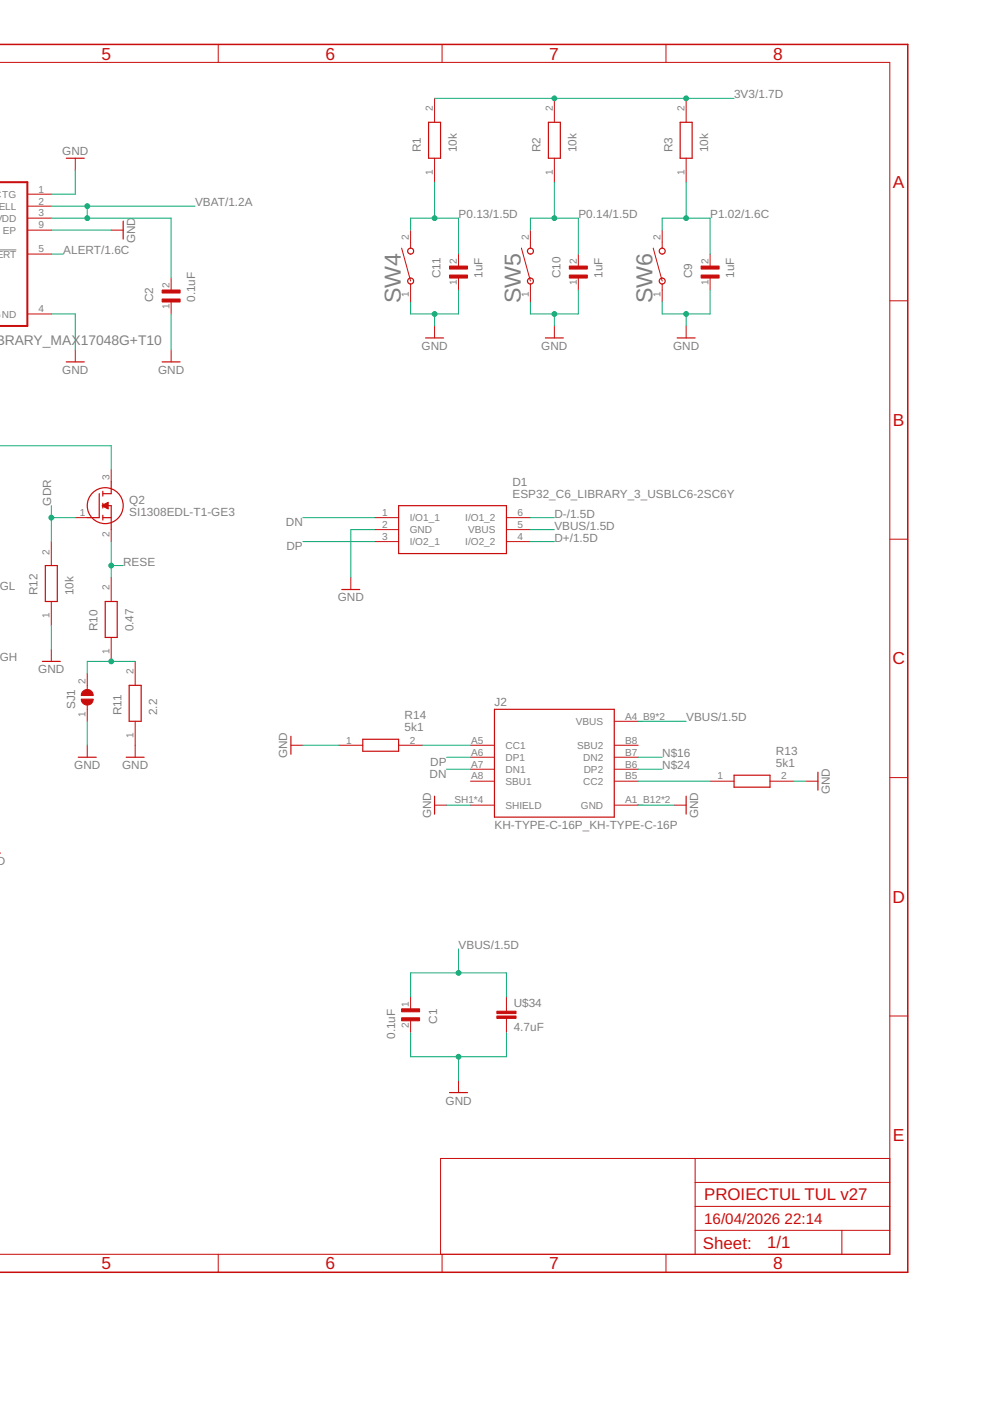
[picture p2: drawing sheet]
<svg xmlns="http://www.w3.org/2000/svg" width="210mm" height="297mm" viewBox="0 0 210 297" stroke-linecap="round" stroke-linejoin="round" font-family="sans-serif">
<path d="M0 53h3.5" fill="none" stroke="#808080" stroke-width=".21"/>
<g fill="none" stroke="#c90d0c" stroke-width=".25">
<path d="M14.1 33.5h3.8M90.9 25.9h2.5v7.6h-2.5zM116.3 25.9h2.5v7.6h-2.5zM144.2 25.9h2.5v7.6h-2.5zM26.1 46.9v3.8M14.1 76.7h3.8M34.4 76.7h3.8M90.2 71.6h3.8M115.6 71.6h3.8M143.6 71.6h3.8M9.6 119.9h2.5v7.6h-2.5zM21 104.7v5h-2.5"/>
<path d="M21.8 107.2h1.8v5.1M21.8 109.7h1.8M21.8 104.2v1M21.8 106.7v1M21.8 109.2v1.1M23.6 102.1v2.6h-1.8M84.5 107.2h22.9v10.2h-22.9zM22.3 127.5h2.5v7.6h-2.5zM72.5 125h3.8M9 140.2h3.8M27.4 145.3h2.5v7.6h-2.5zM61.7 156.1v3.8"/>
<path d="M76.9 156.7h7.6v2.6h-7.6zM104.8 150.4h25.4v22.8h-25.4zM16.6 160.5h3.8M26.8 160.5h3.8M92.1 168.8v3.8M145.5 168.8v3.8M155.6 164.4h7.7v2.5h-7.7zM173.4 163.7v3.8M0 180.9h.1M95.3 231.6h3.8"/>
<circle cx="87.1" cy="53.2" r=".63"/>
<circle cx="87.1" cy="59.6" r=".64"/>
<circle cx="112.5" cy="53.2" r=".63"/>
<circle cx="112.5" cy="59.6" r=".64"/>
<circle cx="140.4" cy="59.6" r=".63"/>
<circle cx="140.4" cy="53.2" r=".63"/>
<circle cx="22.3" cy="107.2" r="3.8"/>
</g>
<g fill="none" stroke="#c90d0c" stroke-width=".21">
<path d="M-.1 13.2h188.8v252.7h-188.8M46.3 9.4v3.8M93.7 9.4v3.8M141.2 9.4v3.8M16 33.5v2.6M92.1 20.8v5.1M92.1 33.5v5.1M117.5 20.8v5.1M117.5 33.5v5.1M145.5 20.8v5.1M145.5 33.5v5.1M5.8 41.2h5.1"/>
<path d="M5.8 43.7h5.1M5.8 46.2h5.1M5.8 48.8h5.1M5.8 53.9h5.1M23.6 48.8h2.5M36.3 58.9v2.6M85.2 52.6l1.9 7M87.1 48.8v3.8M97.2 53.9v2.5M97.2 58.9v2.6M110.6 52.6l1.9 7M112.5 48.8v3.8"/>
<path d="M122.6 53.9v2.5M122.6 58.9v2.6M138.5 52.6l1.9 7M140.4 48.8v3.8M150.6 53.9v2.5M150.6 58.9v2.6M5.8 66.6h5.1M16 74.2v2.5M36.3 64v2.6M36.3 74.2v2.5M87.1 60.2v3.8M92.1 69.1v2.5"/>
<path d="M112.5 60.2v3.8M117.5 69.1v2.5M140.4 60.2v3.8M145.5 69.1v2.5M188.7 63.8h3.8M23.6 99.6v2.5M10.9 114.8v5.1M16 109.7h2.5M23.6 112.3v2.5M79.4 109.7h5.1M79.4 112.3h5.1M79.4 114.8h5.1"/>
<path d="M107.4 109.7h5.1M107.4 112.3h5.1M107.4 114.8h5.1M188.7 114.3h3.8M10.9 127.5v5.1M10.9 137.7v2.5M23.6 122.4v5.1M23.6 135.1v5.1M74.4 122.4v2.6M18.5 142.8v3.4M18.5 149.5v3.4M18.5 158v2.5"/>
<path d="M28.7 140.2v5.1M28.7 152.9v7.6M61.7 158h2.5M71.8 158h5.1M84.5 158h5.1M99.8 158h5M130.2 158h5.1M130.2 152.9h5.1M92.1 170.7h2.6M99.8 170.7h5M99.8 165.6h5M99.8 160.5h5"/>
<path d="M99.8 163.1h5M130.2 170.7h5.1M130.2 165.6h5.1M130.2 160.5h5.1M130.2 163.1h5.1M142.9 170.7h2.6M150.6 165.6h5M163.3 165.6h5M170.9 165.6h2.5M188.7 164.9h3.8M87.1 211.3v2.6M87.1 216.4v2.6"/>
<path d="M107.4 211.3v3.1M107.4 215.9v3.1M188.7 215.4h3.8M97.2 229.1v2.5M147.4 245.6v20.3M147.4 255.8h41.3M147.4 250.7h41.3M188.7 245.6h-95.3v20.3M46.3 265.9v3.8M93.7 265.9v3.8M141.2 265.9v3.8M147.4 260.9h41.3"/>
<path d="M178.5 260.9v5"/>
</g>
<path d="M-.1 38.6h5.9v30.5h-5.8" fill="none" stroke="#c90d0c" stroke-width=".42"/>
<g fill="#c90d0c" stroke="#c90d0c" stroke-width=".21">
<path d="M85.2 213.9h3.8v.6h-3.8z"/>
<path d="M85.2 215.8h3.8v.6h-3.8z"/>
<path d="M34.4 63.4h3.8v.6h-3.8z"/>
<path d="M34.4 61.5h3.8v.6h-3.8z"/>
<path d="M105.3 215.4h4.1v.5h-4.1z"/>
<path d="M105.3 214.4h4.1v.5h-4.1z"/>
<path d="M148.7 58.3h3.8v.6h-3.8z"/>
<path d="M148.7 56.4h3.8v.6h-3.8z"/>
<path d="M120.7 58.3h3.8v.6h-3.8z"/>
<path d="M120.7 56.4h3.8v.6h-3.8z"/>
<path d="M95.3 58.3h3.8v.6h-3.8z"/>
<path d="M95.3 56.4h3.8v.6h-3.8z"/>
</g>
<g fill="#c90d0c" stroke="#c90d0c" stroke-width=".21">
<path d="M21.7 107.1l1.2-.6v1.4l-1.2-.6z" fill-rule="evenodd"/>
<path d="M17.4 146.7a1.28 1.28 0 0 1 1.5-.5 1.28 1.28 0 0 1 .9 1.3h-2.6z" fill-rule="evenodd"/>
<path d="M17.2 148.2h2.6a1.27 1.27 0 0 1-1.3 1.3 1.27 1.27 0 0 1-1.3-1.3z" fill-rule="evenodd"/>
</g>
<path d="M-.1 9.4h192.6v260.3h-192.6" fill="none" stroke="#c90d0c" stroke-width=".32"/>
<g fill="none" stroke="#0dab76" stroke-width=".21">
<path d="M16 36.1v5.1h-5.1M92.1 38.6v7.6M92.1 20.8h63.5M117.5 38.6v7.6M145.5 38.6v7.6M10.9 48.8h12.7M10.9 46.2h25.4v12.7M10.9 53.9h2.5M10.9 43.7h30.5M18.5 43.7v2.5M87.1 48.8v-2.6h10.1v7.7M112.5 48.8v-2.6h10.1v7.7"/>
<path d="M140.4 48.8v-2.6h10.2v7.7M10.9 66.6h5.1v7.6M36.3 66.6v7.6M92.1 66.6v2.5M97.2 61.5v5.1h-10.1v-2.6M117.5 66.6v2.5M122.6 61.5v5.1h-10.1v-2.6M145.5 66.6v2.5M150.6 61.5v5.1h-10.2v-2.6M-.1 94.5h23.7v5.1M10.9 107.2v7.6M10.9 109.7h5.1"/>
<path d="M23.6 114.8v7.6M23.6 119.9h2.5M64.2 109.7h15.2M64.2 114.8h15.2M79.4 112.3h-5v10.1M112.5 112.3h5M112.5 109.7h5M112.5 114.8h5M10.9 132.6v5.1M18.5 152.9v5.1M28.7 140.2h-10.2v2.6M64.2 158h7.6"/>
<path d="M89.6 158h10.2M135.3 152.9h10.2M94.7 170.7h5.1M94.7 163.1h5.1M94.7 160.5h5.1M135.3 165.6h15.3M135.3 170.7h7.6M135.3 163.1h5.1M135.3 160.5h5.1M168.3 165.6h2.6M87.1 211.3v-5h20.3v5M87.1 219v5h20.3v-5"/>
<path d="M97.2 201.2v5.1M97.2 224v5.1"/>
</g>
<g fill="#0dab76" stroke="#0dab76" stroke-width=".21">
<circle cx="145.5" cy="66.6" r=".51"/>
<circle cx="117.5" cy="66.6" r=".51"/>
<circle cx="92.1" cy="66.6" r=".51"/>
<circle cx="97.2" cy="224" r=".51"/>
<circle cx="145.5" cy="46.2" r=".51"/>
<circle cx="117.5" cy="46.2" r=".51"/>
<circle cx="92.1" cy="46.2" r=".51"/>
<circle cx="117.5" cy="20.8" r=".51"/>
<circle cx="145.5" cy="20.8" r=".51"/>
<circle cx="10.9" cy="109.7" r=".51"/>
<circle cx="23.6" cy="119.9" r=".51"/>
<circle cx="97.2" cy="206.3" r=".51"/>
<circle cx="18.5" cy="43.7" r=".51"/>
<circle cx="18.5" cy="46.2" r=".51"/>
<circle cx="23.6" cy="140.2" r=".51"/>
</g>
<g font-size="4.9" fill="#808080">
<text x="85" y="64.3" transform="rotate(-90 85 64.3)">SW4</text>
<text x="110.4" y="64.3" transform="rotate(-90 110.4 64.3)">SW5</text>
<text x="138.3" y="64.3" transform="rotate(-90 138.3 64.3)">SW6</text>
</g>
<g font-size="3.7" fill="#c90d0c">
<text x="21.5" y="12.6">5</text>
<text x="69" y="12.6">6</text>
<text x="116.4" y="12.6">7</text>
<text x="163.9" y="12.6">8</text>
<text x="189.3" y="39.8">A</text>
<text x="189.3" y="90.3">B</text>
<text x="189.2" y="140.9">C</text>
<text x="189.2" y="191.4">D</text>
<text x="189.3" y="242">E</text>
<text x="21.5" y="269.1">5</text>
<text x="69" y="269.1">6</text>
<text x="116.4" y="269.1">7</text>
<text x="163.9" y="269.1">8</text>
</g>
<g font-size="3.6" fill="#c90d0c">
<text x="149.3" y="254.5">PROIECTUL TUL v27</text>
<text x="149" y="264.8">Sheet:</text>
<text x="162.6" y="264.7">1/1</text>
</g>
<g font-size="3.2" fill="#c90d0c">
<text x="149.3" y="259.6">16/04/2026</text>
<text x="166.4" y="259.6">22:14</text>
</g>
<text font-size="2.9" fill="#808080" x="-1" y="73.1">BRARY_MAX17048G+T10</text>
<g font-size="2.5" fill="#808080">
<text x="155.6" y="20.9">3V3/1.7D</text>
<text x="13.2" y="32.8">GND</text>
<text x="89.2" y="32.3" transform="rotate(-90 89.2 32.3)">R1</text>
<text x="96.8" y="32.3" transform="rotate(-90 96.8 32.3)">10k</text>
<text x="114.6" y="32.3" transform="rotate(-90 114.6 32.3)">R2</text>
<text x="122.2" y="32.3" transform="rotate(-90 122.2 32.3)">10k</text>
<text x="142.6" y="32.3" transform="rotate(-90 142.6 32.3)">R3</text>
<text x="150.2" y="32.3" transform="rotate(-90 150.2 32.3)">10k</text>
<text x="41.4" y="43.7">VBAT/1.2A</text>
<text x="97.2" y="46.3">P0.13/1.5D</text>
<text x="122.6" y="46.3">P0.14/1.5D</text>
<text x="150.6" y="46.3">P1.02/1.6C</text>
<text x="13.4" y="53.9">ALERT/1.6C</text>
<text x="28.7" y="51.6" transform="rotate(-90 28.7 51.6)">GND</text>
<text x="93.4" y="59" transform="rotate(-90 93.4 59)">C11</text>
<text x="102.3" y="59" transform="rotate(-90 102.3 59)">1uF</text>
<text x="118.8" y="59" transform="rotate(-90 118.8 59)">C10</text>
<text x="127.7" y="59" transform="rotate(-90 127.7 59)">1uF</text>
<text x="146.8" y="59" transform="rotate(-90 146.8 59)">C9</text>
<text x="155.6" y="59" transform="rotate(-90 155.6 59)">1uF</text>
<text x="32.5" y="64" transform="rotate(-90 32.5 64)">C2</text>
<text x="41.4" y="64" transform="rotate(-90 41.4 64)">0.1uF</text>
<text x="89.4" y="74.2">GND</text>
<text x="114.8" y="74.2">GND</text>
<text x="142.7" y="74.2">GND</text>
<text x="13.2" y="79.3">GND</text>
<text x="33.5" y="79.3">GND</text>
<text x="10.9" y="107.2" transform="rotate(-90 10.9 107.2)">GDR</text>
<text x="27.4" y="106.8">Q2</text>
<text x="108.7" y="105.6">ESP32_C6_LIBRARY_3_USBLC6-2SC6Y</text>
<text x="108.7" y="103">D1</text>
<text x="27.4" y="109.4">SI1308EDL-T1-GE3</text>
<text x="60.6" y="111.5">DN</text>
<text x="117.5" y="112.3">VBUS/1.5D</text>
<text x="117.5" y="109.7">D-/1.5D</text>
<text x="26.1" y="119.9">RESE</text>
<text x="60.7" y="116.6">DP</text>
<text x="117.5" y="114.8">D+/1.5D</text>
<text x="-.1" y="125">GL</text>
<text x="8" y="126.3" transform="rotate(-90 8 126.3)">R12</text>
<text x="15.6" y="126.3" transform="rotate(-90 15.6 126.3)">10k</text>
<text x="71.6" y="127.5">GND</text>
<text x="20.7" y="133.9" transform="rotate(-90 20.7 133.9)">R10</text>
<text x="28.3" y="133.9" transform="rotate(-90 28.3 133.9)">0.47</text>
<text x="-.1" y="140.2">GH</text>
<text x="8.1" y="142.8">GND</text>
<text x="104.8" y="149.6">J2</text>
<text x="16" y="150.4" transform="rotate(-90 16 150.4)">SJ1</text>
<text x="25.7" y="151.7" transform="rotate(-90 25.7 151.7)">R11</text>
<text x="33.4" y="151.7" transform="rotate(-90 33.4 151.7)">2.2</text>
<text x="85.8" y="155.1">5k1</text>
<text x="85.8" y="152.5">R14</text>
<text x="145.5" y="152.9">VBUS/1.5D</text>
<text x="60.9" y="160.8" transform="rotate(-90 60.9 160.8)">GND</text>
<text x="140.4" y="160.5">N$16</text>
<text x="164.5" y="160.2">R13</text>
<text x="15.7" y="163.1">GND</text>
<text x="25.9" y="163.1">GND</text>
<text x="91.1" y="164.9">DN</text>
<text x="91.2" y="162.3">DP</text>
<text x="140.4" y="163.1">N$24</text>
<text x="164.5" y="162.7">5k1</text>
<text x="91.4" y="173.5" transform="rotate(-90 91.4 173.5)">GND</text>
<text x="148" y="173.5" transform="rotate(-90 148 173.5)">GND</text>
<text x="176" y="168.4" transform="rotate(-90 176 168.4)">GND</text>
<text x="104.8" y="175.8">KH-TYPE-C-16P_KH-TYPE-C-16P</text>
<text x="-.8" y="183.4">D</text>
<text x="97.2" y="201.2">VBUS/1.5D</text>
<text x="108.9" y="213.5">U$34</text>
<text x="83.8" y="220.3" transform="rotate(-90 83.8 220.3)">0.1uF</text>
<text x="92.7" y="217.1" transform="rotate(-90 92.7 217.1)">C1</text>
<text x="108.9" y="218.6">4.7uF</text>
<text x="94.5" y="234.2">GND</text>
</g>
<g font-size="2.1" fill="#808080">
<text x="91.8" y="23.6" transform="rotate(-90 91.8 23.6)">2</text>
<text x="117.2" y="23.6" transform="rotate(-90 117.2 23.6)">2</text>
<text x="145.1" y="23.6" transform="rotate(-90 145.1 23.6)">2</text>
<text x=".5" y="41.9">TG</text>
<text x="8.1" y="40.8">1</text>
<text x="91.8" y="37.1" transform="rotate(-90 91.8 37.1)">1</text>
<text x="117.2" y="37.1" transform="rotate(-90 117.2 37.1)">1</text>
<text x="145.1" y="37.1" transform="rotate(-90 145.1 37.1)">1</text>
<text x="-.3" y="44.5">ELL</text>
<text x=".4" y="47">DD</text>
<text x="8.1" y="43.4">2</text>
<text x="8.1" y="45.9">3</text>
<text x=".6" y="49.6">EP</text>
<text x="8.1" y="48.4">9</text>
<text x="8.1" y="53.5">5</text>
<text x="86.7" y="51" transform="rotate(-90 86.7 51)">2</text>
<text x="112.1" y="51" transform="rotate(-90 112.1 51)">2</text>
<text x="140" y="51" transform="rotate(-90 140 51)">2</text>
<text x="-.8" y="54.6">ERT</text>
<text x="96.9" y="56.1" transform="rotate(-90 96.9 56.1)">2</text>
<text x="122.3" y="56.1" transform="rotate(-90 122.3 56.1)">2</text>
<text x="150.2" y="56.1" transform="rotate(-90 150.2 56.1)">2</text>
<text x="35.9" y="65.6" transform="rotate(-90 35.9 65.6)">1</text>
<text x="35.9" y="61.1" transform="rotate(-90 35.9 61.1)">2</text>
<text x="86.7" y="63" transform="rotate(-90 86.7 63)">1</text>
<text x="96.9" y="60.5" transform="rotate(-90 96.9 60.5)">1</text>
<text x="112.1" y="63" transform="rotate(-90 112.1 63)">1</text>
<text x="122.3" y="60.5" transform="rotate(-90 122.3 60.5)">1</text>
<text x="140" y="63" transform="rotate(-90 140 63)">1</text>
<text x="150.2" y="60.5" transform="rotate(-90 150.2 60.5)">1</text>
<text x=".4" y="67.3">ND</text>
<text x="8.1" y="66.2">4</text>
<text x="23.2" y="101.8" transform="rotate(-90 23.2 101.8)">3</text>
<text x="17" y="109.4">1</text>
<text x="23.2" y="113.8" transform="rotate(-90 23.2 113.8)">2</text>
<text x="81" y="109.4">1</text>
<text x="81" y="111.9">2</text>
<text x="86.9" y="110.5">I/O1_1</text>
<text x="86.9" y="113">GND</text>
<text x="98.6" y="110.5">I/O1_2</text>
<text x="99.2" y="113.1">VBUS</text>
<text x="109.7" y="109.4">6</text>
<text x="109.7" y="111.9">5</text>
<text x="10.5" y="117.6" transform="rotate(-90 10.5 117.6)">2</text>
<text x="81" y="114.5">3</text>
<text x="86.9" y="115.6">I/O2_1</text>
<text x="98.6" y="115.6">I/O2_2</text>
<text x="109.7" y="114.5">4</text>
<text x="23.2" y="125.2" transform="rotate(-90 23.2 125.2)">2</text>
<text x="10.5" y="131" transform="rotate(-90 10.5 131)">1</text>
<text x="23.2" y="138.7" transform="rotate(-90 23.2 138.7)">1</text>
<text x="28.3" y="143" transform="rotate(-90 28.3 143)">2</text>
<text x="18.1" y="144.9" transform="rotate(-90 18.1 144.9)">2</text>
<text x="18.1" y="151.9" transform="rotate(-90 18.1 151.9)">1</text>
<text x="122.1" y="153.7">VBUS</text>
<text x="132.6" y="152.6">A4_B9*2</text>
<text x="28.3" y="156.4" transform="rotate(-90 28.3 156.4)">1</text>
<text x="73.4" y="157.6">1</text>
<text x="86.9" y="157.6">2</text>
<text x="99.9" y="160.2">A6</text>
<text x="99.9" y="157.6">A5</text>
<text x="107.2" y="161.3">DP1</text>
<text x="107.2" y="158.8">CC1</text>
<text x="122.3" y="158.8">SBU2</text>
<text x="123.6" y="161.3">DN2</text>
<text x="132.6" y="157.6">B8</text>
<text x="132.6" y="160.2">B7</text>
<text x="99.9" y="165.3">A8</text>
<text x="99.9" y="162.7">A7</text>
<text x="107.2" y="166.4">SBU1</text>
<text x="107.2" y="163.8">DN1</text>
<text x="123.6" y="166.4">CC2</text>
<text x="123.8" y="163.8">DP2</text>
<text x="132.6" y="162.7">B6</text>
<text x="132.6" y="165.3">B5</text>
<text x="152.1" y="165.3">1</text>
<text x="165.6" y="165.3">2</text>
<text x="96.3" y="170.3">SH1*4</text>
<text x="107.2" y="171.5">SHIELD</text>
<text x="123.1" y="171.5">GND</text>
<text x="132.6" y="170.3">A1_B12*2</text>
<text x="86.7" y="213.5" transform="rotate(-90 86.7 213.5)">1</text>
<text x="86.7" y="218" transform="rotate(-90 86.7 218)">2</text>
</g>
</svg>
